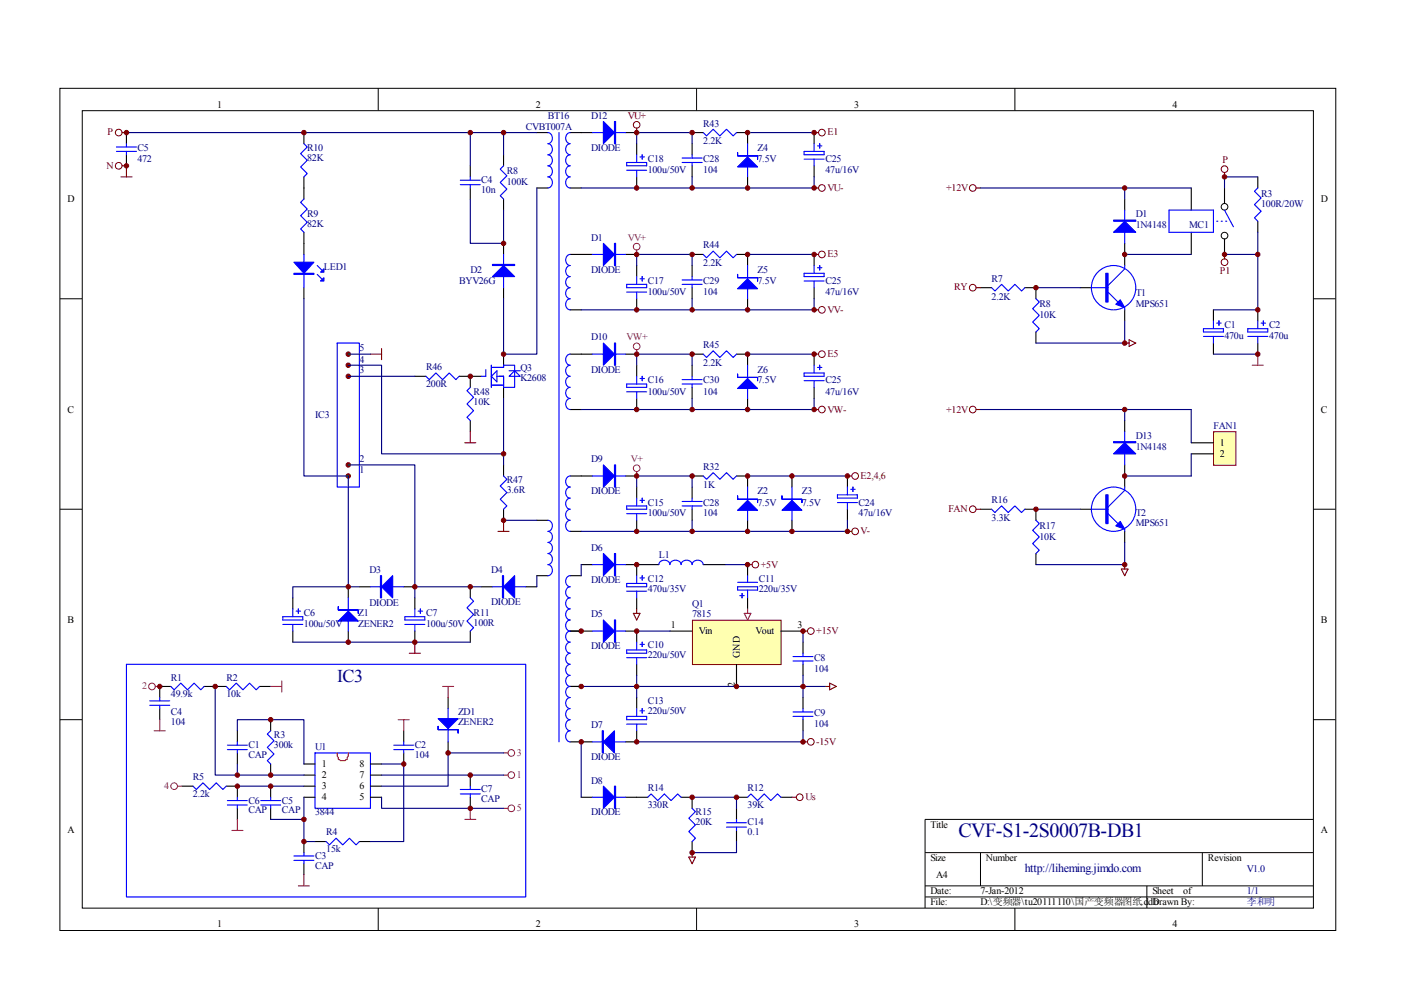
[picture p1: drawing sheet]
<svg xmlns="http://www.w3.org/2000/svg" width="297mm" height="210mm" viewBox="0 0 297 210" stroke-linecap="round" stroke-linejoin="round" font-family="sans-serif">
<g fill="none" stroke="#000" stroke-width=".21">
<path d="M12.7 18.7h270.5v178.6h-270.5zM80.2 18.7v4.7M147.7 18.7v4.7M215.2 18.7v4.7M17.4 23.5h261.1v169h-261.1zM12.7 63.3h4.7M278.4 63.3h4.7M12.7 108h4.7M278.4 108h4.7M12.7 152.6h4.7M278.4 152.6h4.7M278.4 173.7h-82.3v18.8"/>
<path d="M80.2 192.5v4.7M147.7 192.5v4.7M196.1 180.8h82.3M196.1 187.8h82.3M196.1 190.2h82.3M207.9 180.8v7M215.2 192.5v4.7M243.2 187.8v4.7M254.9 180.8v7"/>
<circle cx="259.6" cy="43.9" r=".71"/>
<circle cx="259.6" cy="50" r=".71"/>
</g>
<g fill="none" stroke="#000" stroke-width=".23">
<path d="M64.4 28.1v2.4M64.4 37.5v4.7M99.7 35.2v2.3M99.7 39.9v2.3M106.8 32.8v2.4M113.8 39.9h2.4M113.8 28.1h2.4M120.9 39.9h2.3M120.9 28.1h4.7M132.6 28.1h2.4M135 30.5v2.3M135 37.5v2.4"/>
<path d="M146.7 30.5v2.3M146.7 35.2v2.3M172.6 28.1v2.4M172.6 35.2v2.3M252.6 39.9v4.7M259.6 39.9v3.2M64.4 49.3v4.6M106.8 42.2v2.4M106.8 51.6v2.3M238.5 42.2v2.4M238.5 51.6v4.7M252.6 49.3v4.6"/>
<path d="M259.6 50.7v3.2M64.4 61v2.3M88 79.8h2.3M97.4 79.8h4.7M99.7 79.8v2.3M106.8 61v2.3M106.8 75.1v2.3M207.9 61h2.3M217.3 61h2.3v2.3M219.6 70.4v2.3M229 61h2.4M238.5 65.7v2.3"/>
<path d="M99.7 89.2v2.3M106.8 82.1v2.4M106.8 98.6v2.3M238.5 89.2v2.3M238.5 98.6v2.3M106.8 108v2.3M113.8 110.3h2.4M123.2 119.7h2.4M132.6 119.7h2.4v2.4M158.5 119.7v2.4M207.9 108h2.3M217.3 108h2.3v2.3"/>
<path d="M219.6 117.4v2.3M73.8 124.4v2.4M73.8 133.8v2.4M88 126.8v2.3M88 133.8v2.4M99.7 124.4v2.4M99.7 133.8v2.4M102.1 124.4h2.3M111.5 124.4h2.3M113.8 122.1h2.4M120.9 122.1h2.3M120.9 133.8h4.7"/>
<path d="M132.6 133.8h2.4v2.4M135 126.8v2.3M158.5 126.8v2.3M170.3 136.2v2.3M120.9 145.5h2.3M120.9 157.3h4.7M135 154.9v2.4h-2.4M135 140.9v2.3M135 147.9v2.3M170.3 140.9v2.3M170.3 147.9v2.3M170.3 152.6v2.3"/>
<path d="M123.2 169h2.4M132.6 169h4.7M144.4 169h2.3v2.4M146.7 178.4v2.4M156.2 169h2.3M156.2 171.4v2.3M156.2 176.1v2.3M165.6 169h2.3"/>
</g>
<g fill="none" stroke="#00f" stroke-width=".23">
<path d="M64.4 30.5l.7 .7-1.4 1.4 1.4 1.4-1.4 1.4 1.4 1.4-.7 .7M97.6 38.2h4.2M97.6 39.2h4.2M99.7 37.5v.7M99.7 39.2v.7M106.8 35.2l-.7 .7 1.4 1.4-1.4 1.4 1.4 1.4-1.4 1.4 .7 .7M116.2 28.1a1.2 1.2 0 0 1 .9 1.2 1.2 1.2 0 0 1-.9 1.2 1.21 1.21 0 0 1 .9 1.1 1.21 1.21 0 0 1-.9 1.2 1.2 1.2 0 0 1 .9 1.2 1.2 1.2 0 0 1-.9 1.2 1.2 1.2 0 0 1 .9 1.1 1.2 1.2 0 0 1-.9 1.2 1.2 1.2 0 0 1 .9 1.2 1.2 1.2 0 0 1-.9 1.2M118.5 28.1v129.2M120.9 28.1a1.2 1.2 0 0 0-1 1.2 1.2 1.2 0 0 0 1 1.2 1.21 1.21 0 0 0-1 1.1 1.21 1.21 0 0 0 1 1.2 1.2 1.2 0 0 0-1 1.2 1.2 1.2 0 0 0 1 1.2 1.2 1.2 0 0 0-1 1.1 1.2 1.2 0 0 0 1 1.2 1.2 1.2 0 0 0-1 1.2 1.2 1.2 0 0 0 1 1.2M125.6 28.1h7M132.9 34.5h4.2v.7h-4.2zM132.9 36.1h4.2"/>
<path d="M135 32.8v1.7M135 36.1v1.4M135.7 33.3h.9M136.2 32.8v.9M144.6 34.5h4.3M144.6 33.5h4.3M146.7 32.8v.7M146.7 34.5v.7M170.5 32.1h4.2v.7h-4.2zM170.5 33.7h4.2M172.6 30.5v1.6M172.6 33.7v1.5"/>
<path d="M173.3 30.9h1M173.8 30.5v.9M64.4 42.2l-.7 .7 1.4 1.4-1.4 1.4 1.4 1.4-1.4 1.4 .7 .8M64.4 53.9v7.1M67.3 58.2l.9 .9M67.3 56.3l.9 .9M106.8 53.9v7.1M238.5 56.3v.7l-3.6 3.5M238.5 44.6v7M247.9 44.6h9.4v4.7h-9.4zM258 46.9h.2M258.9 46.9h.2"/>
<path d="M259.6 44.6l1.9 3.5M259.9 46.9h.2M90.3 79.8l.7 .7 1.4-1.4 1.4 1.4 1.4-1.4 1.5 1.4 .7-.7M103 78.4v1.4h-.9M104.2 77.9h2.6v-.5h2.3v4.7h-2.3v-2.3h-1.4M104.2 77.4v4.7M104.2 79.8l1.2-1.2v2.4zM107.9 78.6h2.4M109.1 78.6l1.2 1.2h-2.4zM210.2 61l.7 .7 1.5-1.4 1.4 1.4 1.4-1.4 1.4 1.4 .7-.7M219.6 63.3l.8 .7-1.5 1.5 1.5 1.4-1.5 1.4 1.5 1.4-.8 .7M231.4 61h3.5"/>
<path d="M234.9 61.9l2.1 2.1M238.5 65.2v.5M99.7 82.1l-.7 .7 1.4 1.4-1.4 1.5 1.4 1.4-1.4 1.4 .7 .7M104.2 81.7h2.6M238.5 91.5v7.1M106.8 100.9l.7 .7-1.4 1.4 1.4 1.4-1.4 1.5 1.4 1.4-.7 .7M116.2 110.3a1.2 1.2 0 0 1 .9 1.2 1.2 1.2 0 0 1-.9 1.2 1.2 1.2 0 0 1 .9 1.1 1.2 1.2 0 0 1-.9 1.2 1.2 1.2 0 0 1 .9 1.2 1.2 1.2 0 0 1-.9 1.2 1.2 1.2 0 0 1 .9 1.1 1.2 1.2 0 0 1-.9 1.2 1.2 1.2 0 0 1 .9 1.2 1.2 1.2 0 0 1-.9 1.2M125.6 119.7h7M210.2 108l.7 .7 1.5-1.4 1.4 1.4 1.4-1.4 1.4 1.4 .7-.7M219.6 110.3l.8 .7-1.5 1.4 1.5 1.4-1.5 1.5 1.5 1.4-.8 .7M73.8 126.8v7M85.8 130.8h4.3v.7h-4.3z"/>
<path d="M85.8 132.4h4.3M88 129.1v1.7M88 132.4v1.4M88.7 129.6h.9M89.1 129.1v.9M99.7 126.8l.7 .7-1.4 1.4 1.4 1.4-1.4 1.4 1.4 1.4-.7 .7M104.4 124.4h7.1M120.9 122.1a1.2 1.2 0 0 0-1 1.1 1.2 1.2 0 0 0 1 1.2 1.2 1.2 0 0 0-1 1.2 1.2 1.2 0 0 0 1 1.2M120.9 126.8a1.2 1.2 0 0 0-1 1.1 1.2 1.2 0 0 0 1 1.2 1.2 1.2 0 0 0-1 1.2 1.2 1.2 0 0 0 1 1.2 1.2 1.2 0 0 0-1 1.1 1.2 1.2 0 0 0 1 1.2 1.2 1.2 0 0 0-1 1.2 1.2 1.2 0 0 0 1 1.2 1.2 1.2 0 0 0-1 1.1 1.2 1.2 0 0 0 1 1.2 1.21 1.21 0 0 0-1 1.2 1.21 1.21 0 0 0 1 1.2 1.2 1.2 0 0 0-1 1.1 1.2 1.2 0 0 0 1 1.2 1.2 1.2 0 0 0-1 1.2 1.2 1.2 0 0 0 1 1.1 1.2 1.2 0 0 0-1 1.2 1.2 1.2 0 0 0 1 1.2 1.2 1.2 0 0 0-1 1.2 1.2 1.2 0 0 0 1 1.1 1.2 1.2 0 0 0-1 1.2 1.2 1.2 0 0 0 1 1.2 1.2 1.2 0 0 0-1 1.2 1.2 1.2 0 0 0 1 1.1 1.2 1.2 0 0 0-1 1.2 1.2 1.2 0 0 0 1 1.2M125.6 133.8h7M132.9 123.7h4.2v.7h-4.2zM132.9 137.8h4.2v.7h-4.2z"/>
<path d="M132.9 139.4h4.2M132.9 125.3h4.2M135 122.1v1.6M135 125.3v1.5M135 136.2v1.6M135 139.4v1.5M135.7 136.6h.9M135.7 122.5h.9M136.2 122.1v.9M136.2 136.2v.9M156.4 124.4h4.2v.7h-4.2zM156.4 123.5h4.2"/>
<path d="M156.9 126.3h.9M157.3 125.8v1M158.5 122.1v1.4M158.5 125.1v1.7M168.1 139.2h4.3M170.3 138.5v.7M125.6 157.3h7M132.9 151.9h4.2v.7h-4.2zM132.9 153.5h4.2M135 150.2v1.7M135 153.5v1.4M135.7 150.7h.9"/>
<path d="M136.2 150.2v1M168.1 151.9h4.3M168.1 140.1h4.3M168.1 150.9h4.3M170.3 140.1v.8M170.3 150.2v.7M170.3 151.9v.7M125.6 169h7M137.3 169l.7-.7 1.5 1.4 1.4-1.4 1.4 1.4 1.4-1.4 .7 .7M146.7 171.4l.7 .7-1.4 1.4 1.4 1.4-1.4 1.4 1.4 1.4-.7 .7M154 174.4h4.3M154 175.4h4.3"/>
<path d="M156.2 173.7v.7M156.2 175.4v.7M158.5 169l.7-.7 1.4 1.4 1.4-1.4 1.4 1.4 1.5-1.4 .7 .7"/>
<circle cx="236.1" cy="61" r="4.7"/>
</g>
<g fill="#00f" stroke="#00f" stroke-width=".23">
<path d="M104.4 58.6l2.4-2.3 2.3 2.3z"/>
<path d="M62.3 55.6h4.3l-2.2 2.3z"/>
<path d="M68.7 58.9v.7h-.7z"/>
<path d="M68 57.7l.7-.7v.7z"/>
<path d="M109.1 122.1v4.7l-2.3-2.4z"/>
<path d="M71.7 131.7l2.1-2.1 2.2 2.1z"/>
<path d="M127.9 25.8l2.4 2.3-2.4 2.4z"/>
<path d="M127.9 117.4l2.4 2.3-2.4 2.4z"/>
<path d="M130.3 154.9v4.7l-2.4-2.3z"/>
<path d="M127.9 166.7l2.4 2.3-2.4 2.4z"/>
<path d="M127.9 131.5l2.4 2.3-2.4 2.4z"/>
<path d="M236.1 49.3l2.4-2.4 2.3 2.4z"/>
<path d="M236.6 64.5l.9-.9 1 1.6z"/>
<path d="M236.1 96.2l2.4-2.3 2.3 2.3z"/>
<path d="M104.4 56.1h4.7v.2h-4.7z" fill-rule="evenodd"/>
<path d="M62.3 57.9h4.3v.3h-4.3z" fill-rule="evenodd"/>
<path d="M106.5 122.1h.3v4.7h-.3z" fill-rule="evenodd"/>
<path d="M71.7 128.6v.7h4.3v.7v-.7h-4.3z" fill-rule="evenodd"/>
<path d="M130.3 25.8h.2v4.7h-.2z" fill-rule="evenodd"/>
<path d="M130.3 117.4h.2v4.7h-.2z" fill-rule="evenodd"/>
<path d="M127.7 154.9h.2v4.7h-.2z" fill-rule="evenodd"/>
<path d="M130.3 166.7h.2v4.7h-.2z" fill-rule="evenodd"/>
<path d="M130.3 131.5h.2v4.7h-.2z" fill-rule="evenodd"/>
<path d="M236.1 46.7h4.7v.2h-4.7z" fill-rule="evenodd"/>
<path d="M234.5 57.9h.4v6.1h-.4z" fill-rule="evenodd"/>
<path d="M236.1 93.6h4.7v.3h-4.7z" fill-rule="evenodd"/>
</g>
<g fill="none" stroke="#800000" stroke-width=".21">
<circle cx="25.2" cy="35.2" r=".71"/>
<circle cx="25.2" cy="28.1" r=".71"/>
<circle cx="135" cy="26.5" r=".7"/>
<circle cx="174.3" cy="39.9" r=".71"/>
<circle cx="174.3" cy="28.1" r=".71"/>
<circle cx="206.2" cy="39.9" r=".71"/>
<circle cx="206.2" cy="61" r=".71"/>
<circle cx="206.2" cy="86.8" r=".71"/>
<circle cx="160.1" cy="119.7" r=".7"/>
<circle cx="206.2" cy="108" r=".71"/>
<circle cx="171.9" cy="133.8" r=".7"/>
<circle cx="171.9" cy="157.3" r=".71"/>
<circle cx="169.6" cy="169" r=".71"/>
</g>
<g fill="none" stroke="#800000" stroke-width=".23">
<path d="M25.6 37.5h2.4M25.9 28.1h.9M25.9 35.2h.9v2.3M135 27.2v.9M172.6 28.1h1M172.6 39.9h1M206.9 39.9h1M78.5 75.1h2.4M80.9 73.9v2.4M206.9 61h1M238.5 72.7h.9M239.4 72l1.4 .7-1.4 .7z"/>
<path d="M98.5 93.9h2.4M99.7 91.5v2.4M206.9 86.8h1M105.6 112.7h2.3M106.8 110.3v2.4M158.5 119.7h.9M206.9 108h1M238.5 119.7v1M86.8 138.5h2.3M88 136.2v2.3M134.3 130h1.4l-.7 1.5zM135 129.1v.9"/>
<path d="M170.3 133.8h.9M237.7 120.7h1.5l-.7 1.4zM170.3 157.3h.9M175 145.5h.9M175.9 144.8l1.4 .7-1.4 .8zM167.9 169h.9M146 181.7h1.4l-.7 1.4zM146.7 180.8v.9"/>
</g>
<g fill="none" stroke="#000080" stroke-width=".23">
<path d="M26.8 28.1h87M99.7 28.1v7.1M113.8 39.9v35.2h-7M135 28.1v2.4M207.9 39.9h44.7M238.5 39.9v2.3M99.7 42.2v9.4h7.1M238.5 53.9h14.1M238.5 68v4.7h-18.9M106.8 84.5v14.1M238.5 86.8v2.4M106.8 110.3h7"/>
<path d="M238.5 100.9h14.1M113.8 122.1v2.3M146.7 169h9.5v2.4M156.2 178.4v2.4h-9.5"/>
</g>
<circle cx="99.7" cy="28.1" r=".47" fill="#800000" stroke="#800000" stroke-width=".21"/>
<path d="M257.4 91.6h4.6v7.1h-4.6z" fill="#ffffb0"/>
<g fill="none" stroke="#800000" stroke-width=".21">
<path d="M257.3 91.5h4.7v7.2h-4.7z"/>
<circle cx="259.6" cy="35.9" r=".71"/>
<circle cx="174.3" cy="53.9" r=".71"/>
<circle cx="259.6" cy="55.6" r=".71"/>
<circle cx="174.3" cy="65.7" r=".71"/>
<circle cx="174.3" cy="75.1" r=".71"/>
<circle cx="174.3" cy="86.8" r=".71"/>
<circle cx="181.3" cy="112.7" r=".71"/>
<circle cx="181.3" cy="100.9" r=".71"/>
</g>
<g fill="none" stroke="#000" stroke-width=".23">
<path d="M146.7 28.1h2.4M156.2 28.1h2.3v2.4M158.5 37.5v2.4M266.7 37.5v2.4M120.9 53.9h4.7M132.6 53.9h2.4M135 56.3v2.3M146.7 53.9h2.4M146.7 56.3v2.3M156.2 53.9h2.3v2.4M172.6 53.9v2.4M266.7 46.9v2.4"/>
<path d="M120.9 65.7h2.3M120.9 75.1h4.7M132.6 75.1h2.4M135 63.3v2.4M135 77.4v2.4M146.7 61v2.3M146.7 77.4v2.4M146.7 75.1h2.4M156.2 75.1h2.3v2.3M158.5 63.3v2.4M172.6 61v2.3M172.6 75.1v2.3"/>
<path d="M120.9 86.8h2.3M135 84.5v2.3M146.7 82.1v2.4M158.5 84.5v2.3M172.6 82.1v2.4M252.6 93.9h4.7M252.6 96.2h4.7M120.9 100.9h4.7M120.9 112.7h2.3M132.6 100.9h2.4M135 103.3v2.3M135 110.3v2.4"/>
<path d="M146.7 103.3v2.3M146.7 108v2.3M146.7 100.9h2.4M156.2 100.9h2.3v2.4M158.5 110.3v2.4M179.7 100.9v2.4M179.7 108v2.3"/>
</g>
<g fill="none" stroke="#000080" stroke-width=".23">
<path d="M106.8 28.1v4.7M135 28.1h11.7v2.4M146.7 37.5v2.4M158.5 28.1h14.1M172.6 37.5v2.4h-49.4M266.7 37.5h-7.1v2.4M106.8 44.6v7M135 56.3v-2.4h11.7v2.4M158.5 53.9h14.1M266.7 49.3v4.6h-7.1M106.8 63.3v11.8M135 77.4v-2.3h11.7v2.3"/>
<path d="M146.7 63.3v2.4M158.5 75.1h14.1M172.6 63.3v2.4h-49.4M146.7 84.5v2.3M172.6 84.5v2.3h-49.4M252.6 86.8v7.1M252.6 96.2v4.7M135 103.3v-2.4h11.7v2.4M146.7 110.3v2.4M158.5 100.9h21.2M179.7 110.3v2.4h-56.5M123.2 157.3v11.7"/>
</g>
<g fill="none" stroke="#00f" stroke-width=".23">
<path d="M149.1 28.1l.7 .7 1.4-1.4 1.4 1.4 1.4-1.4 1.4 1.4 .8-.7M158.5 30.5v7M266.7 39.9l-.7 .7 1.4 1.4-1.4 1.4 1.4 1.4-1.4 1.4 .7 .7M120.9 53.9a1.2 1.2 0 0 0-1 1.2 1.2 1.2 0 0 0 1 1.2 1.2 1.2 0 0 0-1 1.2 1.2 1.2 0 0 0 1 1.1 1.2 1.2 0 0 0-1 1.2 1.2 1.2 0 0 0 1 1.2 1.2 1.2 0 0 0-1 1.2 1.2 1.2 0 0 0 1 1.1 1.2 1.2 0 0 0-1 1.2 1.2 1.2 0 0 0 1 1.2M125.6 53.9h7M135 58.6v1.7M135.7 59.1h.9M136.2 58.6v1M144.6 59.3h4.3M146.7 58.6v.7M149.1 53.9l.7 .8 1.4-1.5 1.4 1.5 1.4-1.5 1.4 1.5 .8-.8M158.5 56.3v7"/>
<path d="M170.5 57.9h4.2v.7h-4.2zM170.5 59.6h4.2M172.6 56.3v1.6M172.6 59.6v1.4M173.3 56.8h1M173.8 56.3v.9M120.9 75.1a1.2 1.2 0 0 0-1 1.2 1.2 1.2 0 0 0 1 1.1 1.21 1.21 0 0 0-1 1.2 1.21 1.21 0 0 0 1 1.2 1.2 1.2 0 0 0-1 1.2 1.2 1.2 0 0 0 1 1.1 1.2 1.2 0 0 0-1 1.2 1.2 1.2 0 0 0 1 1.2 1.2 1.2 0 0 0-1 1.2 1.2 1.2 0 0 0 1 1.1M125.6 75.1h7M132.9 60.3h4.2v.7h-4.2zM132.9 61.9h4.2M135 61.9v1.4M135 79.8v1.6"/>
<path d="M136.2 79.8v.9M144.6 60.3h4.3M146.7 60.3v.7M146.7 79.8v.7M149.1 75.1l.7 .7 1.4-1.4 1.4 1.4 1.4-1.4 1.4 1.4 .8-.7M158.5 77.4v7.1M170.5 79.1h4.2v.7h-4.2zM172.6 77.4v1.7M173.3 77.9h1M173.8 77.4v1M132.9 81.4h4.2v.7h-4.2zM132.9 83.1h4.2"/>
<path d="M135 83.1v1.4M135.7 80.3h.9M144.6 81.4h4.3M144.6 80.5h4.3M146.7 81.4v.7M170.5 80.7h4.2M172.6 80.7v1.4M120.9 100.9a1.2 1.2 0 0 0-1 1.2 1.2 1.2 0 0 0 1 1.2 1.2 1.2 0 0 0-1 1.1 1.2 1.2 0 0 0 1 1.2 1.2 1.2 0 0 0-1 1.2 1.2 1.2 0 0 0 1 1.2 1.21 1.21 0 0 0-1 1.1 1.21 1.21 0 0 0 1 1.2 1.2 1.2 0 0 0-1 1.2 1.2 1.2 0 0 0 1 1.2M125.6 100.9h7M132.9 107.3h4.2v.7h-4.2zM132.9 108.9h4.2M135 105.6v1.7"/>
<path d="M135 108.9v1.4M135.7 106.1h.9M136.2 105.6v1M144.6 107.3h4.3M144.6 106.3h4.3M146.7 105.6v.7M146.7 107.3v.7M149.1 100.9l.7 .7 1.4-1.4 1.4 1.4 1.4-1.4 1.4 1.4 .8-.7M158.5 103.3v7M177.6 104.9h4.2v.7h-4.2zM177.6 106.6h4.2M179.7 103.3v1.6"/>
<path d="M179.7 106.6v1.4M180.4 103.7h.9M180.8 103.3v.9"/>
</g>
<path d="M259.6 36.6v.9M172.6 53.9h1M259.6 53.9v1M172.6 65.7h1M172.6 75.1h1M172.6 86.8h1M179.7 100.9h.9M179.7 112.7h.9" fill="none" stroke="#800000" stroke-width=".23"/>
<g fill="#800000" stroke="#800000" stroke-width=".21">
<circle cx="106.8" cy="28.1" r=".47"/>
<circle cx="106.8" cy="51.6" r=".47"/>
<circle cx="106.8" cy="75.1" r=".47"/>
<circle cx="158.5" cy="28.1" r=".47"/>
<circle cx="172.6" cy="28.1" r=".47"/>
<circle cx="172.6" cy="39.9" r=".47"/>
<circle cx="135" cy="39.9" r=".47"/>
<circle cx="158.5" cy="39.9" r=".47"/>
<circle cx="146.7" cy="39.9" r=".47"/>
<circle cx="135" cy="28.1" r=".47"/>
<circle cx="146.7" cy="28.1" r=".47"/>
<circle cx="135" cy="65.7" r=".47"/>
<circle cx="158.5" cy="53.9" r=".47"/>
<circle cx="146.7" cy="53.9" r=".47"/>
<circle cx="158.5" cy="65.7" r=".47"/>
<circle cx="146.7" cy="65.7" r=".47"/>
<circle cx="146.7" cy="100.9" r=".47"/>
<circle cx="135" cy="86.8" r=".47"/>
<circle cx="146.7" cy="75.1" r=".47"/>
<circle cx="158.5" cy="75.1" r=".47"/>
<circle cx="158.5" cy="86.8" r=".47"/>
<circle cx="146.7" cy="86.8" r=".47"/>
<circle cx="123.2" cy="133.8" r=".47"/>
<circle cx="146.7" cy="169" r=".47"/>
<circle cx="146.7" cy="180.8" r=".47"/>
<circle cx="156.1" cy="169" r=".47"/>
<circle cx="123.2" cy="157.3" r=".47"/>
</g>
<g fill="#00f" stroke="#00f" stroke-width=".23">
<path d="M158.5 33.3l2.1 2.1h-4.2z"/>
<path d="M127.9 51.6l2.4 2.3-2.4 2.4z"/>
<path d="M156.4 61.2l2.1-2.1 2.1 2.1z"/>
<path d="M127.9 72.7l2.4 2.4-2.4 2.3z"/>
<path d="M158.5 80.3l2.1 2.1h-4.2z"/>
<path d="M127.9 98.6l2.4 2.3-2.4 2.4z"/>
<path d="M156.4 108.2l2.1-2.1 2.1 2.1z"/>
<path d="M156.4 32.3v.7h4.2v.7v-.7h-4.2z" fill-rule="evenodd"/>
<path d="M130.3 51.6h.2v4.7h-.2z" fill-rule="evenodd"/>
<path d="M156.4 58.2v.7h4.2v.7v-.7h-4.2z" fill-rule="evenodd"/>
<path d="M130.3 72.7h.2v4.7h-.2z" fill-rule="evenodd"/>
<path d="M156.4 79.3v.7h4.2v.7v-.7h-4.2z" fill-rule="evenodd"/>
<path d="M130.3 98.6h.2v4.7h-.2z" fill-rule="evenodd"/>
<path d="M156.4 105.1v.8h4.2v.7v-.7h-4.2z" fill-rule="evenodd"/>
</g>
<path d="M146.9 131.6h18.7v9.3h-18.7z" fill="#ffffb0"/>
<path d="M146.8 131.5h18.8v9.4h-18.8z" fill="none" stroke="#800000" stroke-width=".21"/>
<g fill="none" stroke="#000" stroke-width=".23">
<path d="M26.8 28.1v2.4M26.8 32.8v2.4M257.3 65.7v2.3M257.3 72.7v2.4M266.7 65.7v2.3M266.7 72.7v2.4M135 119.7h4.7M149.1 119.7h4.7M167.9 100.9v2.4M167.9 110.3v2.4M229 108h2.4M238.5 100.9v2.4"/>
<path d="M238.5 112.7v2.3M62.1 126.8v2.3M62.1 133.8v2.4M76.2 124.4h2.3M85.6 124.4h2.4M142 133.8h4.7M165.6 133.8h4.7M33.9 150.2v2.4M36.2 145.5h-2.3v2.4M43.3 145.5h4.7M50.3 154.9v2.4M50.3 159.6v2.4"/>
<path d="M55 145.5h2.4M57.4 152.6v2.3M85.6 154.9v2.4M85.6 159.6v2.4M95 147.9v2.3M95 157.3v2.3M156.2 140.9v4.6M38.6 166.7h2.3M48 166.7h2.3v2.3M50.3 171.4v2.3M57.4 162v2.3M57.4 166.7v2.3"/>
<path d="M57.4 171.4v2.3M64.4 162h2.4M64.4 164.3h2.4M64.4 166.7h2.4M64.4 169h2.4M64.4 178.4v2.4M66.8 178.4h2.3M76.2 178.4h2.3M78.5 162h2.4M78.5 164.3h2.4M78.5 166.7h2.4M78.5 169h2.4"/>
<path d="M99.7 164.3v2.4M99.7 169v2.4M64.4 183.1v2.4"/>
</g>
<g fill="none" stroke="#00f" stroke-width=".23">
<path d="M24.7 31.2h4.2M24.7 32.1h4.2M26.8 30.5v.7M26.8 32.1v.7M71.5 72.7h4.7v30.6h-4.7zM255.2 71.3h4.2M255.2 69.7h4.2v.7h-4.2zM257.3 68v1.7M257.3 71.3v1.4M258 68.5h.9M258.4 68v1M264.6 69.7h4.2v.7h-4.2z"/>
<path d="M264.6 71.3h4.2M266.7 68v1.7M266.7 71.3v1.4M267.4 68.5h.9M267.9 68v1M139.7 119.7a1.2 1.2 0 0 1 1.2-.9 1.2 1.2 0 0 1 1.1 .9 1.21 1.21 0 0 1 1.2-.9 1.21 1.21 0 0 1 1.2 .9 1.2 1.2 0 0 1 1.2-.9 1.2 1.2 0 0 1 1.1 .9 1.2 1.2 0 0 1 1.2-.9 1.2 1.2 0 0 1 1.2 .9M167.9 103.3v7M231.4 108h3.5M234.9 108.9l2.1 2.1M238.5 103.3v.7l-3.6 3.5M238.5 112.2v.5M60 130.8h4.2v.7h-4.2z"/>
<path d="M60 132.4h4.2M62.1 129.1v1.7M62.1 132.4v1.4M62.8 129.6h.9M63.3 129.1v.9M78.5 124.4h7.1M26.8 140.9h84.7v49.3h-84.7zM31.7 148.6h4.3M31.7 149.5h4.3M33.9 147.9v.7M33.9 149.5v.7M36.2 145.5l.7 .8 1.4-1.5 1.4 1.5 1.5-1.5 1.4 1.5 .7-.8"/>
<path d="M48 145.5l.7 .8 1.4-1.5 1.4 1.5 1.4-1.5 1.4 1.5 .7-.8M48.2 158h4.2M48.2 158.9h4.2M50.3 157.3v.7M50.3 158.9v.7M57.4 154.9l-.7 .7 1.4 1.5-1.4 1.4 1.4 1.4-1.4 1.4 .7 .7M66.8 159.6h11.7v11.8h-11.7zM83.5 158h4.2M83.5 158.9h4.2M85.6 157.3v.7M85.6 158.9v.7M95 150.2v7.1"/>
<path d="M40.9 166.7l.7 .7 1.4-1.4 1.4 1.4 1.5-1.4 1.4 1.4 .7-.7M48.2 169.7h4.2M48.2 170.7h4.2M50.3 169v.7M50.3 170.7v.7M55.3 169.7h4.2M55.3 170.7h4.2M57.4 169v.7M57.4 170.7v.7M69.1 178.4l.7 .7 1.5-1.4 1.4 1.4 1.4-1.4 1.4 1.4 .7-.7M97.6 167.4h4.2M97.6 168.3h4.2"/>
<path d="M99.7 166.7v.7M99.7 168.3v.7M62.3 181.5h4.3M62.3 182.4h4.3M64.4 180.8v.7M64.4 182.4v.7"/>
<circle cx="236.1" cy="108" r="4.7"/>
</g>
<g fill="#800000" stroke="#800000" stroke-width=".21">
<circle cx="135" cy="119.7" r=".47"/>
<circle cx="158.5" cy="119.7" r=".47"/>
<circle cx="123.2" cy="145.5" r=".47"/>
<circle cx="156.1" cy="145.5" r=".47"/>
<circle cx="170.3" cy="133.8" r=".47"/>
<circle cx="135" cy="145.5" r=".47"/>
<circle cx="170.3" cy="145.5" r=".47"/>
<circle cx="135" cy="133.8" r=".47"/>
<circle cx="170.3" cy="157.3" r=".47"/>
<circle cx="135" cy="157.3" r=".47"/>
<circle cx="135" cy="112.7" r=".47"/>
<circle cx="158.5" cy="112.7" r=".47"/>
<circle cx="146.7" cy="112.7" r=".47"/>
<circle cx="167.9" cy="112.7" r=".47"/>
<circle cx="158.5" cy="100.9" r=".47"/>
<circle cx="167.9" cy="100.9" r=".47"/>
<circle cx="73.8" cy="100.9" r=".47"/>
<circle cx="73.8" cy="98.6" r=".47"/>
<circle cx="73.8" cy="79.8" r=".47"/>
<circle cx="73.8" cy="77.4" r=".47"/>
<circle cx="73.8" cy="75.1" r=".47"/>
<circle cx="106.8" cy="96.2" r=".47"/>
<circle cx="99.7" cy="124.4" r=".47"/>
<circle cx="73.8" cy="124.4" r=".47"/>
<circle cx="73.8" cy="136.2" r=".47"/>
<circle cx="99.7" cy="79.8" r=".47"/>
<circle cx="106.8" cy="110.3" r=".47"/>
<circle cx="26.8" cy="35.2" r=".47"/>
<circle cx="26.8" cy="28.1" r=".47"/>
<circle cx="64.4" cy="28.1" r=".47"/>
<circle cx="88" cy="136.2" r=".47"/>
<circle cx="88" cy="124.4" r=".47"/>
<circle cx="219.6" cy="61" r=".47"/>
<circle cx="259.6" cy="53.9" r=".47"/>
<circle cx="238.5" cy="53.9" r=".47"/>
<circle cx="238.5" cy="72.7" r=".47"/>
<circle cx="238.5" cy="39.9" r=".47"/>
<circle cx="219.6" cy="108" r=".47"/>
<circle cx="238.5" cy="100.9" r=".47"/>
<circle cx="238.5" cy="119.7" r=".47"/>
<circle cx="238.5" cy="86.8" r=".47"/>
<circle cx="259.6" cy="37.5" r=".47"/>
<circle cx="50.3" cy="166.7" r=".47"/>
<circle cx="64.4" cy="178.4" r=".47"/>
<circle cx="99.7" cy="171.4" r=".47"/>
<circle cx="99.7" cy="164.3" r=".47"/>
<circle cx="85.6" cy="162" r=".47"/>
<circle cx="95" cy="159.6" r=".47"/>
<circle cx="57.4" cy="166.7" r=".47"/>
<circle cx="64.4" cy="173.7" r=".47"/>
<circle cx="57.4" cy="164.3" r=".47"/>
<circle cx="57.4" cy="152.6" r=".47"/>
<circle cx="33.9" cy="145.5" r=".47"/>
<circle cx="45.6" cy="145.5" r=".47"/>
<circle cx="50.3" cy="164.3" r=".47"/>
<circle cx="266.7" cy="65.7" r=".47"/>
<circle cx="266.7" cy="53.9" r=".47"/>
<circle cx="266.7" cy="75.1" r=".47"/>
<circle cx="172.6" cy="53.9" r=".47"/>
<circle cx="172.6" cy="75.1" r=".47"/>
<circle cx="179.7" cy="100.9" r=".47"/>
<circle cx="135" cy="53.9" r=".47"/>
<circle cx="135" cy="75.1" r=".47"/>
<circle cx="135" cy="100.9" r=".47"/>
<circle cx="179.7" cy="112.7" r=".47"/>
<circle cx="172.6" cy="86.8" r=".47"/>
<circle cx="172.6" cy="65.7" r=".47"/>
</g>
<g fill="none" stroke="#000080" stroke-width=".23">
<path d="M266.7 53.9v11.8h-9.4M64.4 63.3v37.6h9.4v23.5h2.4M73.8 77.4h7.1v18.8h25.9M73.8 79.8h14.2M73.8 75.1h4.7M219.6 61h9.4M257.3 75.1h9.4M73.8 98.6h14.2v25.8h14.1M207.9 86.8h44.7M123.2 119.7v2.4M153.8 119.7h4.7M219.6 108h9.4"/>
<path d="M238.5 115v4.7h-18.9M62.1 136.2h37.6M73.8 124.4h-11.7v2.4M88 124.4v2.4M135 133.8h7M170.3 133.8v2.4M45.6 145.5v18.8h4.7M50.3 154.9v-2.3h14.1v9.4M106.8 159.6h-11.8v7.1h-14.1M123.2 145.5h51.8M135 143.2v4.7M170.3 154.9v2.4h-35.3"/>
<path d="M170.3 143.2v4.7M50.3 164.3h14.1M50.3 166.7h14.1M50.3 162v2.3M57.4 173.7h7M64.4 169v9.4h2.4M80.9 169v2.4h25.9M80.9 162h4.7v16.4h-7.1M80.9 164.3h25.9"/>
</g>
<g fill="#00f" stroke="#00f" stroke-width=".23">
<path d="M165.8 108.2l2.1-2.1 2.1 2.1z"/>
<path d="M236.6 111.5l.9-.9 1 1.6z"/>
<path d="M83.2 122.1v4.7l-2.3-2.4z"/>
<path d="M92.9 152.4h4.2l-2.1 2.1z"/>
<path d="M165.8 105.1v.8h4.2v.7v-.7h-4.2z" fill-rule="evenodd"/>
<path d="M234.5 104.9h.4v6.1h-.4z" fill-rule="evenodd"/>
<path d="M80.7 122.1h.2v4.7h-.2z" fill-rule="evenodd"/>
<path d="M92.9 154v.7h4.2v.7v-.7h-4.2z" fill-rule="evenodd"/>
</g>
<g fill="none" stroke="#a1006a" stroke-width=".23">
<path d="M135 53v.9M135 74.1v1M265.5 77.4h2.4M266.7 75.1v2.3M135 100v.9M157.8 130h1.4l-.7 1.5zM158.5 129.1v.9M32.7 154.9h2.3M32.9 145.5h1M33.9 152.6v2.3M57.4 145.5h2.3M59.7 144.4v2.3"/>
<path d="M84.4 152.6h2.4M85.6 152.6v2.3M93.8 145.5h2.4M95 145.5v2.4M106.8 159.6h.9M37.6 166.7h1M49.1 176.1h2.4M50.3 173.7v2.4M98.5 173.7h2.4M99.7 171.4v2.3M106.8 164.3h.9M106.8 171.4h.9"/>
<path d="M63.3 187.8h2.3M64.4 185.5v2.3"/>
</g>
<path d="M71.5 159.6v.7l.2 .3v.5a2.02 2.02 0 0 0 1.9 0v-.5l.2-.3v-.7" fill="none" stroke="#f00" stroke-width=".23"/>
<g fill="none" stroke="#a1006a" stroke-width=".21">
<circle cx="135" cy="52.3" r=".71"/>
<circle cx="135" cy="73.4" r=".7"/>
<circle cx="135" cy="99.3" r=".71"/>
<circle cx="32.2" cy="145.5" r=".71"/>
<circle cx="108.4" cy="159.6" r=".71"/>
<circle cx="36.9" cy="166.7" r=".71"/>
<circle cx="108.4" cy="164.3" r=".7"/>
<circle cx="108.4" cy="171.4" r=".7"/>
</g>
<text font-size="4.2" fill="#000080" x="203.2" y="177.4">CVF-S1-2S0007B-DB1</text>
<text font-size="3.8" fill="#000080" x="71.5" y="144.6">IC3</text>
<text font-size="2.5" fill="#000080" x="217.3" y="184.8">http://liheming.jimdo.com</text>
<g font-size="2.1">
<text x="46.1" y="22.9">1</text>
<text x="113.6" y="22.9">2</text>
<text x="181.1" y="22.9">3</text>
<text x="248.6" y="22.9">4</text>
<text x="14.3" y="42.8">D</text>
<text x="280.1" y="42.8">D</text>
<text x="14.3" y="87.5">C</text>
<text x="280.1" y="87.5">C</text>
<text x="258.7" y="94.5">1</text>
<text x="258.7" y="96.9">2</text>
<text x="14.3" y="132.1">B</text>
<text x="142.2" y="133.2">1</text>
<text x="148.2" y="134.4">Vin</text>
<text x="160.2" y="134.4">Vout</text>
<text x="169.1" y="133.2">3</text>
<text x="280.1" y="132.1">B</text>
<text x="156.9" y="139.5" transform="rotate(-90 156.9 139.5)">GND</text>
<text x="155.8" y="145.6" transform="rotate(-90 155.8 145.6)">2</text>
<text x="68.2" y="162.6">1</text>
<text x="68.2" y="164.9">2</text>
<text x="68.2" y="167.3">3</text>
<text x="76.2" y="167.3">6</text>
<text x="76.2" y="164.9">7</text>
<text x="76.2" y="162.6">8</text>
<text x="68.2" y="169.6">4</text>
<text x="76.2" y="169.6">5</text>
<text x="14.3" y="176.7">A</text>
<text x="197.3" y="175.5">Title</text>
<text x="280.1" y="176.7">A</text>
<text x="197.3" y="182.6">Size</text>
<text x="209" y="182.6">Number</text>
<text x="256.1" y="182.6">Revision</text>
<text x="197.3" y="189.6">Date:</text>
<text x="197.3" y="192">File:</text>
<text x="198.5" y="186.1">A4</text>
<text x="207.9" y="189.6">7-Jan-2012</text>
<text x="207.9" y="192">D:\变频器\tu20111110\国产变频器图纸.ddb</text>
<text x="244.3" y="189.6">Sheet</text>
<text x="244.3" y="192">Drawn By:</text>
<text x="250.9" y="189.6">of</text>
<text x="46.1" y="196.6">1</text>
<text x="113.6" y="196.6">2</text>
<text x="181.1" y="196.6">3</text>
<text x="248.6" y="196.6">4</text>
</g>
<g font-size="2.1" fill="#800000">
<text x="22.8" y="28.7">P</text>
<text x="133.1" y="25.2">VU+</text>
<text x="175.4" y="28.7">E1</text>
<text x="22.6" y="35.7">N</text>
<text x="259.2" y="34.6">P</text>
<text x="175.4" y="40.5">VU-</text>
<text x="200.6" y="40.5">+12V</text>
<text x="175.4" y="54.5">E3</text>
<text x="258.7" y="58.1">P1</text>
<text x="202.3" y="61.6">RY</text>
<text x="175.4" y="66.3">VV-</text>
<text x="175.4" y="75.7">E5</text>
<text x="175.4" y="87.5">VW-</text>
<text x="200.6" y="87.5">+12V</text>
<text x="182.5" y="101.5">E2,4,6</text>
<text x="182.5" y="113.3">V-</text>
<text x="201.1" y="108.6">FAN</text>
<text x="161.3" y="120.3">+5V</text>
<text x="173.1" y="134.4">+15V</text>
<text x="173.1" y="157.9">-15V</text>
<text x="170.8" y="169.6">Us</text>
</g>
<g font-size="2.1" fill="#000080">
<text x="111.5" y="27.5">CVBT007A</text>
<text x="116.2" y="25.2">BT16</text>
<text x="125.3" y="25.2">D12</text>
<text x="149.1" y="26.9">R43</text>
<text x="29.1" y="32">C5</text>
<text x="29.1" y="34.4">472</text>
<text x="65.1" y="32">R10</text>
<text x="65.1" y="34.1">82K</text>
<text x="125.3" y="32">DIODE</text>
<text x="137.3" y="34.4">C18</text>
<text x="149.1" y="34.4">C28</text>
<text x="149.1" y="30.6">2.2K</text>
<text x="160.6" y="32">Z4</text>
<text x="160.6" y="34.4">7.5V</text>
<text x="175" y="34.4">C25</text>
<text x="102" y="38.8">C4</text>
<text x="102" y="40.9">10n</text>
<text x="107.4" y="36.9">R8</text>
<text x="107.4" y="39.3">100K</text>
<text x="137.3" y="36.7">100u/50V</text>
<text x="149.1" y="36.7">104</text>
<text x="175" y="36.7">47u/16V</text>
<text x="267.4" y="41.7">R3</text>
<text x="65.1" y="46.1">R9</text>
<text x="240.8" y="46.1">D1</text>
<text x="267.4" y="44">100R/20W</text>
<text x="65.1" y="48.2">82K</text>
<text x="125.3" y="51.1">D1</text>
<text x="149.1" y="52.7">R44</text>
<text x="240.8" y="48.4">1N4148</text>
<text x="252.1" y="48.4">MC1</text>
<text x="68.7" y="57.3">LED1</text>
<text x="99.7" y="57.8">D2</text>
<text x="125.3" y="57.8">DIODE</text>
<text x="149.1" y="56.4">2.2K</text>
<text x="160.6" y="57.8">Z5</text>
<text x="210.2" y="59.7">R7</text>
<text x="97.4" y="60.2">BYV26G</text>
<text x="137.3" y="60.2">C17</text>
<text x="137.3" y="62.5">100u/50V</text>
<text x="149.1" y="60.2">C29</text>
<text x="149.1" y="62.5">104</text>
<text x="160.6" y="60.2">7.5V</text>
<text x="175" y="60.2">C25</text>
<text x="175" y="62.5">47u/16V</text>
<text x="210.2" y="63.5">2.2K</text>
<text x="220.4" y="65.1">R8</text>
<text x="240.8" y="62.8">T1</text>
<text x="240.8" y="65.1">MPS651</text>
<text x="220.4" y="67.5">10K</text>
<text x="259.6" y="69.6">C1</text>
<text x="259.6" y="71.9">470u</text>
<text x="269.1" y="69.6">C2</text>
<text x="269.1" y="71.9">470u</text>
<text x="76.2" y="76.9">4</text>
<text x="76.2" y="74.5">5</text>
<text x="125.3" y="72.2">D10</text>
<text x="149.1" y="73.8">R45</text>
<text x="149.1" y="77.6">2.2K</text>
<text x="76.2" y="79.2">3</text>
<text x="90.3" y="78.5">R46</text>
<text x="90.3" y="82.1">200R</text>
<text x="100.4" y="83.7">R48</text>
<text x="110.3" y="78.8">Q3</text>
<text x="110.3" y="80.9">K2608</text>
<text x="125.3" y="79">DIODE</text>
<text x="137.3" y="81.3">C16</text>
<text x="137.3" y="83.7">100u/50V</text>
<text x="149.1" y="81.3">C30</text>
<text x="149.1" y="83.7">104</text>
<text x="160.6" y="79">Z6</text>
<text x="160.6" y="81.3">7.5V</text>
<text x="175" y="81.3">C25</text>
<text x="175" y="83.7">47u/16V</text>
<text x="66.8" y="88.6">IC3</text>
<text x="100.4" y="85.8">10K</text>
<text x="240.8" y="93.1">D13</text>
<text x="240.8" y="95.4">1N4148</text>
<text x="257.3" y="90.9">FAN1</text>
<text x="76.2" y="100.3">1</text>
<text x="76.2" y="98">2</text>
<text x="125.3" y="98">D9</text>
<text x="149.1" y="99.7">R32</text>
<text x="107.4" y="102.5">R47</text>
<text x="107.4" y="104.6">3.6R</text>
<text x="125.3" y="104.8">DIODE</text>
<text x="137.3" y="107.2">C15</text>
<text x="149.1" y="107.2">C28</text>
<text x="149.1" y="103.4">1K</text>
<text x="160.6" y="104.8">Z2</text>
<text x="160.6" y="107.2">7.5V</text>
<text x="170" y="104.8">Z3</text>
<text x="170" y="107.2">7.5V</text>
<text x="182" y="107.2">C24</text>
<text x="210.2" y="106.7">R16</text>
<text x="137.3" y="109.5">100u/50V</text>
<text x="149.1" y="109.5">104</text>
<text x="182" y="109.5">47u/16V</text>
<text x="210.2" y="110.4">3.3K</text>
<text x="220.4" y="112.1">R17</text>
<text x="240.8" y="109.5">T2</text>
<text x="240.8" y="111.6">MPS651</text>
<text x="125.3" y="116.8">D6</text>
<text x="139.7" y="118.2">L1</text>
<text x="220.4" y="114.5">10K</text>
<text x="78.3" y="121.5">D3</text>
<text x="104.1" y="121.5">D4</text>
<text x="125.3" y="123.6">DIODE</text>
<text x="137.3" y="123.4">C12</text>
<text x="137.3" y="125.5">470u/35V</text>
<text x="160.9" y="123.4">C11</text>
<text x="160.9" y="125.5">220u/35V</text>
<text x="64.4" y="130.7">C6</text>
<text x="75.9" y="130.7">Z1</text>
<text x="78.3" y="128.5">DIODE</text>
<text x="90.3" y="130.7">C7</text>
<text x="100.4" y="130.7">R11</text>
<text x="104.1" y="128.3">DIODE</text>
<text x="125.3" y="130.9">D5</text>
<text x="146.7" y="128.8">Q1</text>
<text x="146.7" y="130.9">7815</text>
<text x="64.4" y="133">100u/50V</text>
<text x="75.9" y="133">ZENER2</text>
<text x="90.3" y="133">100u/50V</text>
<text x="100.4" y="132.8">100R</text>
<text x="125.3" y="137.7">DIODE</text>
<text x="137.3" y="137.4">C10</text>
<text x="137.3" y="139.5">220u/50V</text>
<text x="172.6" y="140.1">C8</text>
<text x="172.6" y="142.4">104</text>
<text x="36.2" y="144.3">R1</text>
<text x="36.2" y="147.8">49.9k</text>
<text x="48" y="144.3">R2</text>
<text x="48" y="147.8">10k</text>
<text x="137.3" y="149.2">C13</text>
<text x="36.2" y="151.6">C4</text>
<text x="36.2" y="153.7">104</text>
<text x="97.1" y="151.6">ZD1</text>
<text x="97.1" y="153.7">ZENER2</text>
<text x="125.3" y="154.4">D7</text>
<text x="137.3" y="151.3">220u/50V</text>
<text x="172.6" y="151.8">C9</text>
<text x="172.6" y="154.1">104</text>
<text x="52.7" y="158.6">C1</text>
<text x="52.7" y="160.7">CAP</text>
<text x="58.1" y="156.5">R3</text>
<text x="58.1" y="158.6">300k</text>
<text x="66.8" y="159.1">U1</text>
<text x="88" y="158.6">C2</text>
<text x="88" y="160.7">104</text>
<text x="125.3" y="161.2">DIODE</text>
<text x="40.9" y="165.5">R5</text>
<text x="102" y="168">C7</text>
<text x="125.3" y="166.1">D8</text>
<text x="137.3" y="167.7">R14</text>
<text x="158.5" y="167.7">R12</text>
<text x="40.9" y="168.9">2.2k</text>
<text x="52.7" y="170.4">C6</text>
<text x="52.7" y="172.5">CAP</text>
<text x="59.8" y="170.4">C5</text>
<text x="59.8" y="172.5">CAP</text>
<text x="66.8" y="172.9">3844</text>
<text x="102" y="170.1">CAP</text>
<text x="125.3" y="172.9">DIODE</text>
<text x="137.3" y="171.3">330R</text>
<text x="147.5" y="172.9">R15</text>
<text x="158.5" y="171.3">39K</text>
<text x="69.2" y="177.1">R4</text>
<text x="147.5" y="175">20K</text>
<text x="158.5" y="175">C14</text>
<text x="158.5" y="177.1">0.1</text>
<text x="66.8" y="182">C3</text>
<text x="66.8" y="184.2">CAP</text>
<text x="69.2" y="180.7">15k</text>
<text x="264.3" y="184.9">V1.0</text>
<text x="264.3" y="189.6">1/1</text>
<text x="264.3" y="192">李和明</text>
</g>
<g font-size="2.1" fill="#a1006a">
<text x="133.1" y="51.1">VV+</text>
<text x="132.8" y="72.2">VW+</text>
<text x="133.8" y="98">V+</text>
<text x="30.1" y="146.1">2</text>
<text x="109.6" y="160.3">3</text>
<text x="34.8" y="167.3">4</text>
<text x="109.6" y="164.9">1</text>
<text x="109.6" y="172">5</text>
</g>
</svg>
